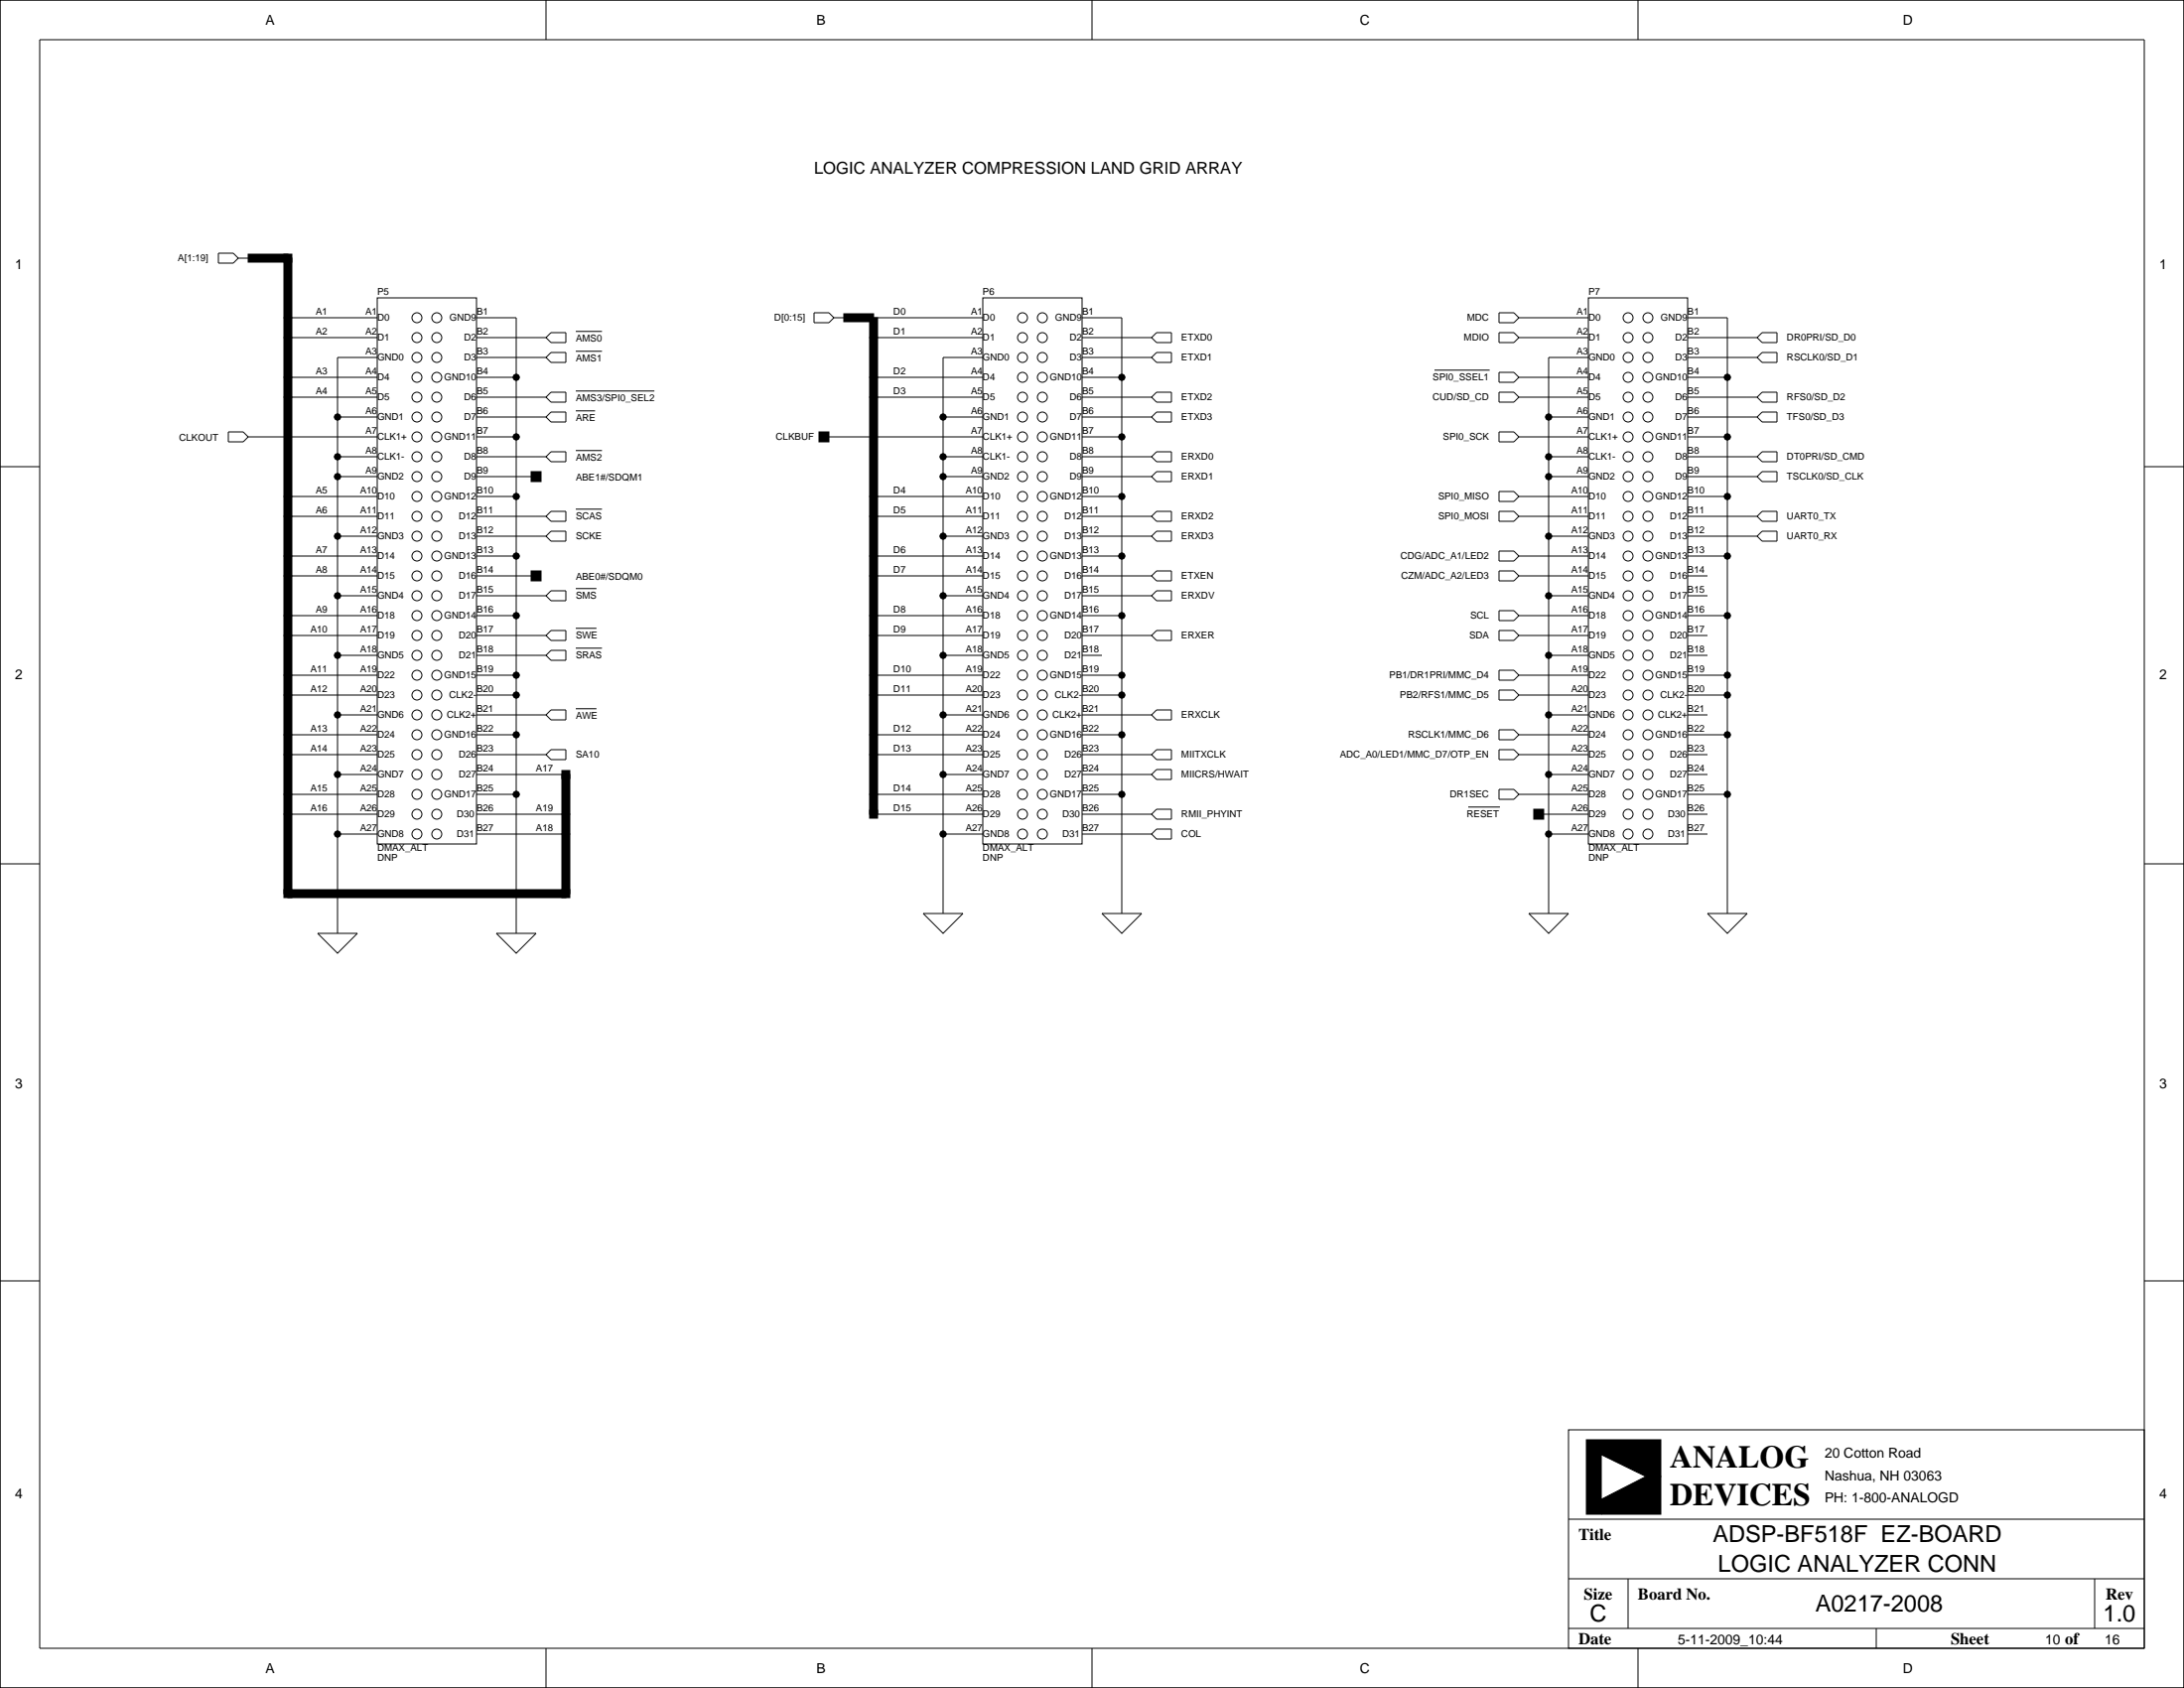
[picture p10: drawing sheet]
<svg xmlns="http://www.w3.org/2000/svg" width="559mm" height="432mm" viewBox="0 0 559 432" stroke-linecap="round" stroke-linejoin="round" font-family="sans-serif">
<g fill="none" stroke="#000" stroke-width=".25">
<path d="M0 0h558.8v431.8h-558.8zM10.2 10.2h538.4v411.4h-538.4zM139.7 0v10.2M279.4 0v10.2M419.1 0v10.2M55.9 64.8h3.8l1.3 1.2-1.3 1.3h-3.8zM61 66h2.5M96.5 76.2h25.4v139.7h-25.4zM251.5 76.2h25.4v139.7h-25.4zM406.4 76.2h25.4v139.7h-25.4zM73.7 86.4h22.8M73.7 96.5h22.8"/>
<path d="M73.7 81.3h22.8M96.5 91.4h-10.1v147.4M121.9 91.4h17.8M121.9 86.4h17.8M121.9 96.5h10.2M121.9 81.3h10.2v157.5M139.7 86.4l1.3-1.3h3.8v2.5h-3.8zM141 90.2h3.8v2.5h-3.8l-1.3-1.3zM147.3 84.8h6.7M147.3 89.9h6.7M208.3 80h3.8l1.3 1.3-1.3 1.3h-3.8zM213.4 81.3h2.5"/>
<path d="M223.5 86.4h28M223.5 96.5h28M223.5 81.3h28M251.5 91.4h-10.2v142.3M276.9 91.4h17.7M276.9 86.4h17.7M276.9 96.5h10.1M276.9 81.3h10.1v152.4M295.9 90.2h3.8v2.5h-3.8l-1.3-1.3zM295.9 85.1h3.8v2.5h-3.8l-1.3-1.2zM367 94.7h14.1M383.5 80h3.8l1.3 1.3-1.3 1.3h-3.8z"/>
<path d="M383.5 85.1h3.8l1.3 1.3-1.3 1.2h-3.8zM383.5 95.2h3.8l1.3 1.3-1.3 1.3h-3.8zM388.6 86.4h17.8M388.6 96.5h17.8M388.6 81.3h17.8M406.4 91.4h-10.2v142.3M431.8 91.4h17.8M431.8 86.4h17.8M431.8 96.5h10.2M431.8 81.3h10.2v152.4M449.6 86.4l1.2-1.3h3.9v2.5h-3.9zM450.8 90.2h3.9v2.5h-3.9l-1.2-1.3z"/>
<path d="M0 119.4h10.2M58.4 110.5h3.8l1.3 1.3-1.3 1.2h-3.8zM63.5 111.8h33M73.7 101.6h22.8M86.4 116.8h10.1M86.4 106.7h10.1M121.9 116.8h17.8M121.9 101.6h17.8M121.9 106.7h17.8M121.9 111.8h10.2M139.7 101.6l1.3-1.3h3.8v2.6h-3.8zM141 115.6h3.8v2.5h-3.8l-1.3-1.3z"/>
<path d="M141 105.4h3.8v2.5h-3.8l-1.3-1.2zM147.3 100h20.1M147.3 105.1h5M147.3 115.3h6.7M210.8 111.8h40.7M223.5 101.6h28M241.3 116.8h10.2M241.3 106.7h10.2M276.9 116.8h17.7M276.9 101.6h17.7M276.9 106.7h17.7M276.9 111.8h10.1"/>
<path d="M295.9 115.6h3.8v2.5h-3.8l-1.3-1.3zM295.9 100.3h3.8v2.6h-3.8l-1.3-1.3zM295.9 105.4h3.8v2.5h-3.8l-1.3-1.2zM383.5 100.3h3.8l1.3 1.3-1.3 1.3h-3.8zM383.5 110.5h3.8l1.3 1.3-1.3 1.2h-3.8zM388.6 101.6h17.8M388.6 111.8h17.8M396.2 116.8h10.2M396.2 106.7h10.2M431.8 116.8h17.8M431.8 101.6h17.8M431.8 106.7h17.8"/>
<path d="M431.8 111.8h10.2M449.6 101.6l1.2-1.3h3.9v2.6h-3.9zM450.8 105.4h3.9v2.5h-3.9l-1.2-1.2zM450.8 115.6h3.9v2.5h-3.9l-1.2-1.3zM548.6 119.4h10.2M73.7 132.1h22.8M73.7 127h22.8M86.4 137.2h10.1M86.4 121.9h10.1M121.9 132.1h17.8M121.9 137.2h17.8M121.9 121.9h15.3"/>
<path d="M121.9 127h10.2M139.7 137.2l1.3-1.3h3.8v2.5h-3.8zM141 130.8h3.8v2.5h-3.8l-1.3-1.2zM147.3 130.2h6.7M223.5 132.1h28M223.5 127h28M241.3 137.2h10.2M241.3 121.9h10.2M276.9 132.1h17.7M276.9 137.2h17.7M276.9 121.9h17.7M276.9 127h10.1"/>
<path d="M295.9 130.8h3.8v2.5h-3.8l-1.3-1.2zM295.9 135.9h3.8v2.5h-3.8l-1.3-1.2zM295.9 120.6h3.8v2.6h-3.8l-1.3-1.3zM383.5 130.8h3.8l1.3 1.3-1.3 1.2h-3.8zM383.5 125.7h3.8l1.3 1.3-1.3 1.3h-3.8zM388.6 132.1h17.8M388.6 127h17.8M396.2 137.2h10.2M396.2 121.9h10.2M431.8 132.1h17.8M431.8 137.2h17.8M431.8 121.9h17.8"/>
<path d="M431.8 127h10.2M449.6 121.9l1.2-1.3h3.9v2.6h-3.9zM449.6 137.2l1.2-1.3h3.9v2.5h-3.9zM450.8 130.8h3.9v2.5h-3.9l-1.2-1.2zM73.7 147.3h22.8M73.7 142.2h22.8M73.7 157.5h22.8M86.4 152.4h10.1M121.9 147.3h15.3M121.9 152.4h17.8M121.9 142.2h10.2M121.9 157.5h10.2"/>
<path d="M139.7 152.4l1.3-1.3h3.8v2.6h-3.8zM147.3 150.6h5.3M223.5 147.3h28M223.5 142.2h28M223.5 157.5h28M241.3 152.4h10.2M276.9 147.3h17.7M276.9 152.4h17.7M276.9 142.2h10.1M276.9 157.5h10.1M295.9 151.1h3.8v2.6h-3.8l-1.3-1.3zM295.9 146h3.8v2.6h-3.8l-1.3-1.3z"/>
<path d="M383.5 141h3.8l1.3 1.2-1.3 1.3h-3.8zM383.5 146h3.8l1.3 1.3-1.3 1.3h-3.8zM383.5 156.2h3.8l1.3 1.3-1.3 1.3h-3.8zM388.6 147.3h17.8M388.6 142.2h17.8M388.6 157.5h17.8M396.2 152.4h10.2M431.8 147.3h5.1M431.8 152.4h5.1M431.8 142.2h10.2M431.8 157.5h10.2M73.7 172.7h22.8"/>
<path d="M73.7 177.8h22.8M73.7 162.6h22.8M86.4 167.6h10.1M121.9 172.7h10.2M121.9 177.8h10.2M121.9 167.6h17.8M121.9 162.6h17.8M139.7 162.6l1.3-1.3h3.8v2.5h-3.8zM141 166.4h3.8v2.5h-3.8l-1.3-1.3zM147.3 160.7h5.3M147.3 165.8h6.7M223.5 172.7h28"/>
<path d="M223.5 177.8h28M223.5 162.6h28M241.3 167.6h10.2M276.9 172.7h10.1M276.9 177.8h10.1M276.9 167.6h5M276.9 162.6h17.7M295.9 161.3h3.8v2.5h-3.8l-1.3-1.2zM383.5 176.5h3.8l1.3 1.3-1.3 1.3h-3.8zM383.5 161.3h3.8l1.3 1.3-1.3 1.2h-3.8zM383.5 171.4h3.8l1.3 1.3-1.3 1.3h-3.8zM388.6 172.7h17.8"/>
<path d="M388.6 177.8h17.8M388.6 162.6h17.8M396.2 167.6h10.2M431.8 172.7h10.2M431.8 177.8h10.2M431.8 167.6h5.1M431.8 162.6h5.1M73.7 188h22.8M73.7 193h22.8M86.4 198.1h10.1M86.4 182.9h10.1M121.9 188h10.2"/>
<path d="M121.9 193h17.8M121.9 198.1h22.9M121.9 182.9h17.8M141 191.8h3.8v2.5h-3.8l-1.3-1.3zM141 181.6h3.8v2.5h-3.8l-1.3-1.2zM147.3 181.3h5.3M223.5 188h28M223.5 193h28M241.3 198.1h10.2M241.3 182.9h10.2M276.9 188h10.1M276.9 193h17.7"/>
<path d="M276.9 198.1h17.7M276.9 182.9h17.7M294.6 198.1l1.3-1.3h3.8v2.6h-3.8zM295.9 191.8h3.8v2.5h-3.8l-1.3-1.3zM295.9 181.6h3.8v2.5h-3.8l-1.3-1.2zM383.5 191.8h3.8l1.3 1.2-1.3 1.3h-3.8zM383.5 186.7h3.8l1.3 1.3-1.3 1.2h-3.8zM388.6 188h17.8M388.6 193h17.8M396.2 198.1h10.2M396.2 182.9h10.2M431.8 188h10.2"/>
<path d="M431.8 193h5.1M431.8 198.1h5.1M431.8 182.9h5.1M73.7 208.3h22.8M73.7 203.2h22.8M86.4 213.4h10.1M121.9 208.3h22.9M121.9 213.4h22.9M121.9 203.2h10.2M223.5 208.3h28M223.5 203.2h28M241.3 213.4h10.2"/>
<path d="M276.9 208.3h17.7M276.9 213.4h17.7M276.9 203.2h10.1M295.9 207h3.8v2.5h-3.8l-1.3-1.2zM295.9 212.1h3.8v2.5h-3.8l-1.3-1.2zM375.7 206.4h8.1M383.5 201.9h3.8l1.3 1.3-1.3 1.3h-3.8zM388.6 203.2h17.8M393.7 208.3h12.7M396.2 213.4h10.2M431.8 208.3h5.1M431.8 213.4h5.1"/>
<path d="M431.8 203.2h10.2M0 221h10.2M81.3 238.8h10.1l-5 5zM127 238.8h10.2l-5.1 5zM236.2 233.7h10.2l-5.1 5.1zM281.9 233.7h10.2l-5.1 5.1zM391.2 233.7h10.1l-5.1 5.1zM436.9 233.7h10.1l-5 5.1zM548.6 221h10.2M0 327.7h10.2M548.6 327.7h10.2M401.3 365.8h147.3v55.8h-147.3z"/>
<path d="M401.3 388.6h147.3M401.3 403.9h147.3M401.3 416.6h147.3M416.6 403.9v12.7M480.1 416.6v5M535.9 403.9v12.7M139.7 421.6v10.2M279.4 421.6v10.2M419.1 421.6v10.2"/>
<circle cx="106.7" cy="91.4" r="1.27"/>
<circle cx="106.7" cy="81.3" r="1.27"/>
<circle cx="106.7" cy="86.4" r="1.27"/>
<circle cx="106.7" cy="96.5" r="1.27"/>
<circle cx="111.8" cy="81.3" r="1.27"/>
<circle cx="111.8" cy="91.4" r="1.27"/>
<circle cx="111.8" cy="86.4" r="1.27"/>
<circle cx="111.8" cy="96.5" r="1.27"/>
<circle cx="132.1" cy="96.5" r=".76"/>
<circle cx="261.6" cy="91.4" r="1.27"/>
<circle cx="261.6" cy="81.3" r="1.27"/>
<circle cx="261.6" cy="96.5" r="1.27"/>
<circle cx="261.6" cy="86.4" r="1.27"/>
<circle cx="266.7" cy="91.4" r="1.27"/>
<circle cx="266.7" cy="81.3" r="1.27"/>
<circle cx="266.7" cy="86.4" r="1.27"/>
<circle cx="266.7" cy="96.5" r="1.27"/>
<circle cx="287" cy="96.5" r=".76"/>
<circle cx="416.6" cy="81.3" r="1.27"/>
<circle cx="416.6" cy="91.4" r="1.27"/>
<circle cx="416.6" cy="96.5" r="1.27"/>
<circle cx="416.6" cy="86.4" r="1.27"/>
<circle cx="421.6" cy="81.3" r="1.27"/>
<circle cx="421.6" cy="91.4" r="1.27"/>
<circle cx="421.6" cy="86.4" r="1.27"/>
<circle cx="421.6" cy="96.5" r="1.27"/>
<circle cx="442" cy="96.5" r=".76"/>
<circle cx="86.4" cy="116.8" r=".76"/>
<circle cx="86.4" cy="106.7" r=".76"/>
<circle cx="106.7" cy="106.7" r="1.27"/>
<circle cx="106.7" cy="116.8" r="1.27"/>
<circle cx="106.7" cy="111.8" r="1.27"/>
<circle cx="106.7" cy="101.6" r="1.27"/>
<circle cx="111.8" cy="116.8" r="1.27"/>
<circle cx="111.8" cy="106.7" r="1.27"/>
<circle cx="111.8" cy="111.8" r="1.27"/>
<circle cx="111.8" cy="101.6" r="1.27"/>
<circle cx="132.1" cy="111.8" r=".76"/>
<circle cx="241.3" cy="116.8" r=".76"/>
<circle cx="241.3" cy="106.7" r=".76"/>
<circle cx="261.6" cy="116.8" r="1.27"/>
<circle cx="261.6" cy="106.7" r="1.27"/>
<circle cx="261.6" cy="111.8" r="1.27"/>
<circle cx="261.6" cy="101.6" r="1.27"/>
<circle cx="266.7" cy="116.8" r="1.27"/>
<circle cx="266.7" cy="106.7" r="1.27"/>
<circle cx="266.7" cy="111.8" r="1.27"/>
<circle cx="266.7" cy="101.6" r="1.27"/>
<circle cx="287" cy="111.8" r=".76"/>
<circle cx="396.2" cy="116.8" r=".76"/>
<circle cx="396.2" cy="106.7" r=".76"/>
<circle cx="416.6" cy="106.7" r="1.27"/>
<circle cx="416.6" cy="116.8" r="1.27"/>
<circle cx="416.6" cy="111.8" r="1.27"/>
<circle cx="416.6" cy="101.6" r="1.27"/>
<circle cx="421.6" cy="106.7" r="1.27"/>
<circle cx="421.6" cy="116.8" r="1.27"/>
<circle cx="421.6" cy="111.8" r="1.27"/>
<circle cx="421.6" cy="101.6" r="1.27"/>
<circle cx="442" cy="111.8" r=".76"/>
<circle cx="86.4" cy="137.2" r=".76"/>
<circle cx="86.4" cy="121.9" r=".76"/>
<circle cx="106.7" cy="132.1" r="1.27"/>
<circle cx="106.7" cy="137.2" r="1.27"/>
<circle cx="106.7" cy="121.9" r="1.27"/>
<circle cx="106.7" cy="127" r="1.27"/>
<circle cx="111.8" cy="132.1" r="1.27"/>
<circle cx="111.8" cy="121.9" r="1.27"/>
<circle cx="111.8" cy="137.2" r="1.27"/>
<circle cx="111.8" cy="127" r="1.27"/>
<circle cx="132.1" cy="127" r=".76"/>
<circle cx="241.3" cy="137.2" r=".76"/>
<circle cx="241.3" cy="121.9" r=".76"/>
<circle cx="261.6" cy="132.1" r="1.27"/>
<circle cx="261.6" cy="137.2" r="1.27"/>
<circle cx="261.6" cy="121.9" r="1.27"/>
<circle cx="261.6" cy="127" r="1.27"/>
<circle cx="266.7" cy="132.1" r="1.27"/>
<circle cx="266.7" cy="137.2" r="1.27"/>
<circle cx="266.7" cy="121.9" r="1.27"/>
<circle cx="266.7" cy="127" r="1.27"/>
<circle cx="287" cy="127" r=".76"/>
<circle cx="396.2" cy="137.2" r=".76"/>
<circle cx="396.2" cy="121.9" r=".76"/>
<circle cx="416.6" cy="132.1" r="1.27"/>
<circle cx="416.6" cy="137.2" r="1.27"/>
<circle cx="416.6" cy="121.9" r="1.27"/>
<circle cx="416.6" cy="127" r="1.27"/>
<circle cx="421.6" cy="132.1" r="1.27"/>
<circle cx="421.6" cy="137.2" r="1.27"/>
<circle cx="421.6" cy="121.9" r="1.27"/>
<circle cx="421.6" cy="127" r="1.27"/>
<circle cx="442" cy="127" r=".76"/>
<circle cx="86.4" cy="152.4" r=".76"/>
<circle cx="106.7" cy="142.2" r="1.27"/>
<circle cx="106.7" cy="157.5" r="1.27"/>
<circle cx="106.7" cy="147.3" r="1.27"/>
<circle cx="106.7" cy="152.4" r="1.27"/>
<circle cx="111.8" cy="157.5" r="1.27"/>
<circle cx="111.8" cy="142.2" r="1.27"/>
<circle cx="111.8" cy="147.3" r="1.27"/>
<circle cx="111.8" cy="152.4" r="1.27"/>
<circle cx="132.1" cy="142.2" r=".76"/>
<circle cx="132.1" cy="157.5" r=".76"/>
<circle cx="241.3" cy="152.4" r=".76"/>
<circle cx="261.6" cy="157.5" r="1.27"/>
<circle cx="261.6" cy="142.2" r="1.27"/>
<circle cx="261.6" cy="147.3" r="1.27"/>
<circle cx="261.6" cy="152.4" r="1.27"/>
<circle cx="266.7" cy="157.5" r="1.27"/>
<circle cx="266.7" cy="142.2" r="1.27"/>
<circle cx="266.7" cy="147.3" r="1.27"/>
<circle cx="266.7" cy="152.4" r="1.27"/>
<circle cx="287" cy="142.2" r=".76"/>
<circle cx="287" cy="157.5" r=".76"/>
<circle cx="396.2" cy="152.4" r=".76"/>
<circle cx="416.6" cy="142.2" r="1.27"/>
<circle cx="416.6" cy="157.5" r="1.27"/>
<circle cx="416.6" cy="147.3" r="1.27"/>
<circle cx="416.6" cy="152.4" r="1.27"/>
<circle cx="421.6" cy="157.5" r="1.27"/>
<circle cx="421.6" cy="142.2" r="1.27"/>
<circle cx="421.6" cy="147.3" r="1.27"/>
<circle cx="421.6" cy="152.4" r="1.27"/>
<circle cx="442" cy="142.2" r=".76"/>
<circle cx="442" cy="157.5" r=".76"/>
<circle cx="86.4" cy="167.6" r=".76"/>
<circle cx="106.7" cy="167.6" r="1.27"/>
<circle cx="106.7" cy="172.7" r="1.27"/>
<circle cx="106.7" cy="162.6" r="1.27"/>
<circle cx="106.7" cy="177.8" r="1.27"/>
<circle cx="111.8" cy="167.6" r="1.27"/>
<circle cx="111.8" cy="162.6" r="1.27"/>
<circle cx="111.8" cy="172.7" r="1.27"/>
<circle cx="111.8" cy="177.8" r="1.27"/>
<circle cx="132.1" cy="172.7" r=".76"/>
<circle cx="132.1" cy="177.8" r=".76"/>
<circle cx="241.3" cy="167.6" r=".76"/>
<circle cx="261.6" cy="167.6" r="1.27"/>
<circle cx="261.6" cy="172.7" r="1.27"/>
<circle cx="261.6" cy="162.6" r="1.27"/>
<circle cx="261.6" cy="177.8" r="1.27"/>
<circle cx="266.7" cy="167.6" r="1.27"/>
<circle cx="266.7" cy="172.7" r="1.27"/>
<circle cx="266.7" cy="162.6" r="1.27"/>
<circle cx="266.7" cy="177.8" r="1.27"/>
<circle cx="287" cy="172.7" r=".76"/>
<circle cx="287" cy="177.8" r=".76"/>
<circle cx="396.2" cy="167.6" r=".76"/>
<circle cx="416.6" cy="167.6" r="1.27"/>
<circle cx="416.6" cy="172.7" r="1.27"/>
<circle cx="416.6" cy="162.6" r="1.27"/>
<circle cx="416.6" cy="177.8" r="1.27"/>
<circle cx="421.6" cy="167.6" r="1.27"/>
<circle cx="421.6" cy="162.6" r="1.27"/>
<circle cx="421.6" cy="172.7" r="1.27"/>
<circle cx="421.6" cy="177.8" r="1.27"/>
<circle cx="442" cy="172.7" r=".76"/>
<circle cx="442" cy="177.8" r=".76"/>
<circle cx="86.4" cy="182.9" r=".76"/>
<circle cx="86.4" cy="198.1" r=".76"/>
<circle cx="106.7" cy="182.9" r="1.27"/>
<circle cx="106.7" cy="193" r="1.27"/>
<circle cx="106.7" cy="198.1" r="1.27"/>
<circle cx="106.7" cy="188" r="1.27"/>
<circle cx="111.8" cy="193" r="1.27"/>
<circle cx="111.8" cy="182.9" r="1.27"/>
<circle cx="111.8" cy="198.1" r="1.27"/>
<circle cx="111.8" cy="188" r="1.27"/>
<circle cx="132.1" cy="188" r=".76"/>
<circle cx="241.3" cy="182.9" r=".76"/>
<circle cx="241.3" cy="198.1" r=".76"/>
<circle cx="261.6" cy="193" r="1.27"/>
<circle cx="261.6" cy="182.9" r="1.27"/>
<circle cx="261.6" cy="188" r="1.27"/>
<circle cx="261.6" cy="198.1" r="1.27"/>
<circle cx="266.7" cy="182.9" r="1.27"/>
<circle cx="266.7" cy="193" r="1.27"/>
<circle cx="266.7" cy="188" r="1.27"/>
<circle cx="266.7" cy="198.1" r="1.27"/>
<circle cx="287" cy="188" r=".76"/>
<circle cx="396.2" cy="182.9" r=".76"/>
<circle cx="396.2" cy="198.1" r=".76"/>
<circle cx="416.6" cy="193" r="1.27"/>
<circle cx="416.6" cy="182.9" r="1.27"/>
<circle cx="416.6" cy="188" r="1.27"/>
<circle cx="416.6" cy="198.1" r="1.27"/>
<circle cx="421.6" cy="182.9" r="1.27"/>
<circle cx="421.6" cy="193" r="1.27"/>
<circle cx="421.6" cy="198.1" r="1.27"/>
<circle cx="421.6" cy="188" r="1.27"/>
<circle cx="442" cy="188" r=".76"/>
<circle cx="86.4" cy="213.4" r=".76"/>
<circle cx="106.7" cy="208.3" r="1.27"/>
<circle cx="106.7" cy="213.4" r="1.27"/>
<circle cx="106.7" cy="203.2" r="1.27"/>
<circle cx="111.8" cy="208.3" r="1.27"/>
<circle cx="111.8" cy="213.4" r="1.27"/>
<circle cx="111.8" cy="203.2" r="1.27"/>
<circle cx="132.1" cy="203.2" r=".76"/>
<circle cx="241.3" cy="213.4" r=".76"/>
<circle cx="261.6" cy="208.3" r="1.27"/>
<circle cx="261.6" cy="213.4" r="1.27"/>
<circle cx="261.6" cy="203.2" r="1.27"/>
<circle cx="266.7" cy="208.3" r="1.27"/>
<circle cx="266.7" cy="213.4" r="1.27"/>
<circle cx="266.7" cy="203.2" r="1.27"/>
<circle cx="287" cy="203.2" r=".76"/>
<circle cx="396.2" cy="213.4" r=".76"/>
<circle cx="416.6" cy="208.3" r="1.27"/>
<circle cx="416.6" cy="213.4" r="1.27"/>
<circle cx="416.6" cy="203.2" r="1.27"/>
<circle cx="421.6" cy="208.3" r="1.27"/>
<circle cx="421.6" cy="213.4" r="1.27"/>
<circle cx="421.6" cy="203.2" r="1.27"/>
<circle cx="442" cy="203.2" r=".76"/>
</g>
<g fill="#000" stroke="#000" stroke-width=".25">
<path d="M63.5 65h10.2v2.1h-10.2z" fill-rule="evenodd"/>
<path d="M72.6 65h2.1v2.1h-2.1z" fill-rule="evenodd"/>
<path d="M72.6 66h2.1v15.3h-2.1z" fill-rule="evenodd"/>
<path d="M72.6 81.3h2.1v5.1h-2.1z" fill-rule="evenodd"/>
<path d="M72.6 86.4h2.1v10.1h-2.1z" fill-rule="evenodd"/>
<path d="M215.9 80.3h7.6v2h-7.6z" fill-rule="evenodd"/>
<path d="M222.5 81.3h2v5.1h-2z" fill-rule="evenodd"/>
<path d="M222.5 86.4h2v10.1h-2z" fill-rule="evenodd"/>
<path d="M72.6 96.5h2.1v5.1h-2.1z" fill-rule="evenodd"/>
<path d="M209.5 110.5h2.6v2.5h-2.6z" fill-rule="evenodd"/>
<path d="M222.5 96.5h2v5.1h-2z" fill-rule="evenodd"/>
<path d="M72.6 101.6h2.1v25.4h-2.1z" fill-rule="evenodd"/>
<path d="M72.6 127h2.1v5.1h-2.1z" fill-rule="evenodd"/>
<path d="M135.9 120.6h2.5v2.6h-2.5z" fill-rule="evenodd"/>
<path d="M222.5 127h2v5.1h-2z" fill-rule="evenodd"/>
<path d="M222.5 101.6h2v25.4h-2z" fill-rule="evenodd"/>
<path d="M72.6 132.1h2.1v10.1h-2.1z" fill-rule="evenodd"/>
<path d="M72.6 142.2h2.1v5.1h-2.1z" fill-rule="evenodd"/>
<path d="M72.6 147.3h2.1v10.2h-2.1z" fill-rule="evenodd"/>
<path d="M135.9 146h2.5v2.6h-2.5z" fill-rule="evenodd"/>
<path d="M222.5 147.3h2v10.2h-2z" fill-rule="evenodd"/>
<path d="M222.5 142.2h2v5.1h-2z" fill-rule="evenodd"/>
<path d="M222.5 132.1h2v10.1h-2z" fill-rule="evenodd"/>
<path d="M72.6 172.7h2.1v5.1h-2.1z" fill-rule="evenodd"/>
<path d="M72.6 162.6h2.1v10.1h-2.1z" fill-rule="evenodd"/>
<path d="M72.6 157.5h2.1v5.1h-2.1z" fill-rule="evenodd"/>
<path d="M222.5 172.7h2v5.1h-2z" fill-rule="evenodd"/>
<path d="M222.5 162.6h2v10.1h-2z" fill-rule="evenodd"/>
<path d="M222.5 157.5h2v5.1h-2z" fill-rule="evenodd"/>
<path d="M72.6 188h2.1v5h-2.1z" fill-rule="evenodd"/>
<path d="M72.6 177.8h2.1v10.2h-2.1z" fill-rule="evenodd"/>
<path d="M143.8 197.1h2v2h-2z" fill-rule="evenodd"/>
<path d="M222.5 188h2v5h-2z" fill-rule="evenodd"/>
<path d="M222.5 177.8h2v10.2h-2z" fill-rule="evenodd"/>
<path d="M72.6 203.2h2.1v5.1h-2.1z" fill-rule="evenodd"/>
<path d="M72.6 193h2.1v10.2h-2.1z" fill-rule="evenodd"/>
<path d="M143.8 208.3h2v5.1h-2z" fill-rule="evenodd"/>
<path d="M143.8 198.1h2v10.2h-2z" fill-rule="evenodd"/>
<path d="M222.5 203.2h2v5.1h-2z" fill-rule="evenodd"/>
<path d="M222.5 193h2v10.2h-2z" fill-rule="evenodd"/>
<path d="M222.5 207.3h2v2h-2z" fill-rule="evenodd"/>
<path d="M392.4 207h2.6v2.5h-2.6z" fill-rule="evenodd"/>
<path d="M72.6 208.3h2.1v20.3h-2.1z" fill-rule="evenodd"/>
<path d="M72.6 227.6h2.1v2h-2.1z" fill-rule="evenodd"/>
<path d="M73.7 227.6h71.1v2h-71.1z" fill-rule="evenodd"/>
<path d="M143.8 213.4h2v15.2h-2z" fill-rule="evenodd"/>
<path d="M143.8 227.6h2v2h-2z" fill-rule="evenodd"/>
<path d="M409.7 368.3h15.2v9.4h-3.8l-11.4-5.6z" fill-rule="evenodd"/>
<path d="M405.9 368.3h3.8v19h-3.8z" fill-rule="evenodd"/>
<path d="M409.7 383.5l11.4-5.8h3.8v9.6h-15.2z" fill-rule="evenodd"/>
<circle cx="132.1" cy="96.5" r=".76"/>
<circle cx="287" cy="96.5" r=".76"/>
<circle cx="442" cy="96.5" r=".76"/>
<circle cx="86.4" cy="116.8" r=".76"/>
<circle cx="86.4" cy="106.7" r=".76"/>
<circle cx="132.1" cy="111.8" r=".76"/>
<circle cx="241.3" cy="116.8" r=".76"/>
<circle cx="241.3" cy="106.7" r=".76"/>
<circle cx="287" cy="111.8" r=".76"/>
<circle cx="396.2" cy="116.8" r=".76"/>
<circle cx="396.2" cy="106.7" r=".76"/>
<circle cx="442" cy="111.8" r=".76"/>
<circle cx="86.4" cy="137.2" r=".76"/>
<circle cx="86.4" cy="121.9" r=".76"/>
<circle cx="132.1" cy="127" r=".76"/>
<circle cx="241.3" cy="137.2" r=".76"/>
<circle cx="241.3" cy="121.9" r=".76"/>
<circle cx="287" cy="127" r=".76"/>
<circle cx="396.2" cy="137.2" r=".76"/>
<circle cx="396.2" cy="121.9" r=".76"/>
<circle cx="442" cy="127" r=".76"/>
<circle cx="86.4" cy="152.4" r=".76"/>
<circle cx="132.1" cy="142.2" r=".76"/>
<circle cx="132.1" cy="157.5" r=".76"/>
<circle cx="241.3" cy="152.4" r=".76"/>
<circle cx="287" cy="142.2" r=".76"/>
<circle cx="287" cy="157.5" r=".76"/>
<circle cx="396.2" cy="152.4" r=".76"/>
<circle cx="442" cy="142.2" r=".76"/>
<circle cx="442" cy="157.5" r=".76"/>
<circle cx="86.4" cy="167.6" r=".76"/>
<circle cx="132.1" cy="172.7" r=".76"/>
<circle cx="132.1" cy="177.8" r=".76"/>
<circle cx="241.3" cy="167.6" r=".76"/>
<circle cx="287" cy="172.7" r=".76"/>
<circle cx="287" cy="177.8" r=".76"/>
<circle cx="396.2" cy="167.6" r=".76"/>
<circle cx="442" cy="172.7" r=".76"/>
<circle cx="442" cy="177.8" r=".76"/>
<circle cx="86.4" cy="182.9" r=".76"/>
<circle cx="86.4" cy="198.1" r=".76"/>
<circle cx="132.1" cy="188" r=".76"/>
<circle cx="241.3" cy="182.9" r=".76"/>
<circle cx="241.3" cy="198.1" r=".76"/>
<circle cx="287" cy="188" r=".76"/>
<circle cx="396.2" cy="182.9" r=".76"/>
<circle cx="396.2" cy="198.1" r=".76"/>
<circle cx="442" cy="188" r=".76"/>
<circle cx="86.4" cy="213.4" r=".76"/>
<circle cx="132.1" cy="203.2" r=".76"/>
<circle cx="241.3" cy="213.4" r=".76"/>
<circle cx="287" cy="203.2" r=".76"/>
<circle cx="396.2" cy="213.4" r=".76"/>
<circle cx="442" cy="203.2" r=".76"/>
</g>
<g font-size="8.1">
<text x="427.2" y="375.3">ANALOG</text>
<text x="427.2" y="385">DEVICES</text>
</g>
<g font-size="6">
<text x="438.2" y="394.6">ADSP-BF518F EZ-BOARD</text>
<text x="439.6" y="402.2">LOGIC ANALYZER CONN</text>
<text x="464.5" y="412.4">A0217-2008</text>
<text x="406.8" y="414.9">C</text>
<text x="538.1" y="414.9">1.0</text>
</g>
<g font-size="4.2">
<text x="208.3" y="44.5">LOGIC ANALYZER COMPRESSION LAND GRID ARRAY</text>
<text x="403.9" y="393.9">Title</text>
<text x="405.3" y="409.1">Size</text>
<text x="419.1" y="409.1">Board No.</text>
<text x="538.8" y="409.1">Rev</text>
<text x="403.9" y="420.5">Date</text>
<text x="499.1" y="420.5">Sheet</text>
<text x="528.3" y="420.5">of</text>
</g>
<g font-size="3.5">
<text x="67.9" y="6.3">A</text>
<text x="208.9" y="6.3">B</text>
<text x="348" y="6.3">C</text>
<text x="486.9" y="6.3">D</text>
<text x="3.8" y="68.8">1</text>
<text x="552.5" y="68.8">1</text>
<text x="3.8" y="173.7">2</text>
<text x="552.5" y="173.7">2</text>
<text x="3.8" y="278.3">3</text>
<text x="552.5" y="278.3">3</text>
<text x="466.9" y="372.8">20 Cotton Road</text>
<text x="3.8" y="383.3">4</text>
<text x="466.9" y="378.7">Nashua, NH 03063</text>
<text x="552.5" y="383.3">4</text>
<text x="466.9" y="384.3">PH: 1-800-ANALOGD</text>
<text x="429.3" y="420.6">5-11-2009_10:44</text>
<text x="523.2" y="420.6">10</text>
<text x="538.5" y="420.6">16</text>
<text x="67.9" y="428">A</text>
<text x="208.9" y="428">B</text>
<text x="348" y="428">C</text>
<text x="486.9" y="428">D</text>
</g>
<g font-size="2.5">
<text x="45.5" y="66.9">A[1:19]</text>
<text x="96.5" y="75.5">P5</text>
<text x="251.5" y="75.5">P6</text>
<text x="406.4" y="75.5">P7</text>
<text x="80.8" y="80.5">A1</text>
<text x="93.5" y="80.5">A1</text>
<text x="96.5" y="82.2">D0</text>
<text x="115.1" y="82.2">GND9</text>
<text x="121.9" y="80.5">B1</text>
<text x="198.1" y="82.2">D[0:15]</text>
<text x="228.6" y="80.5">D0</text>
<text x="248.4" y="80.5">A1</text>
<text x="251.5" y="82.2">D0</text>
<text x="270" y="82.2">GND9</text>
<text x="276.9" y="80.5">B1</text>
<text x="375.4" y="82.2">MDC</text>
<text x="403.4" y="80.5">A1</text>
<text x="406.4" y="82.2">D0</text>
<text x="424.9" y="82.2">GND9</text>
<text x="431.8" y="80.5">B1</text>
<text x="80.8" y="85.6">A2</text>
<text x="93.5" y="85.6">A2</text>
<text x="96.5" y="87.2">D1</text>
<text x="118.8" y="87.2">D2</text>
<text x="121.9" y="85.6">B2</text>
<text x="147.3" y="87.5">AMS0</text>
<text x="228.6" y="85.6">D1</text>
<text x="248.4" y="85.6">A2</text>
<text x="251.5" y="87.2">D1</text>
<text x="273.7" y="87.2">D2</text>
<text x="276.9" y="85.6">B2</text>
<text x="302.3" y="87.2">ETXD0</text>
<text x="374.6" y="87.2">MDIO</text>
<text x="403.4" y="85.6">A2</text>
<text x="406.4" y="87.2">D1</text>
<text x="428.6" y="87.2">D2</text>
<text x="431.8" y="85.6">B2</text>
<text x="457.2" y="87.2">DR0PRI/SD_D0</text>
<text x="80.8" y="95.8">A3</text>
<text x="93.5" y="90.7">A3</text>
<text x="93.5" y="95.8">A4</text>
<text x="96.5" y="92.3">GND0</text>
<text x="118.8" y="92.3">D3</text>
<text x="121.9" y="90.7">B3</text>
<text x="121.9" y="95.8">B4</text>
<text x="147.3" y="92.6">AMS1</text>
<text x="228.6" y="95.8">D2</text>
<text x="248.4" y="90.7">A3</text>
<text x="248.4" y="95.8">A4</text>
<text x="251.5" y="92.3">GND0</text>
<text x="273.7" y="92.3">D3</text>
<text x="276.9" y="90.7">B3</text>
<text x="276.9" y="95.8">B4</text>
<text x="302.3" y="92.3">ETXD1</text>
<text x="403.4" y="90.7">A3</text>
<text x="403.4" y="95.8">A4</text>
<text x="406.4" y="92.3">GND0</text>
<text x="428.6" y="92.3">D3</text>
<text x="431.8" y="90.7">B3</text>
<text x="431.8" y="95.8">B4</text>
<text x="457.2" y="92.3">RSCLK0/SD_D1</text>
<text x="80.8" y="100.9">A4</text>
<text x="93.5" y="100.9">A5</text>
<text x="96.5" y="97.4">D4</text>
<text x="113.7" y="97.4">GND10</text>
<text x="121.9" y="100.9">B5</text>
<text x="228.6" y="100.9">D3</text>
<text x="248.4" y="100.9">A5</text>
<text x="251.5" y="97.4">D4</text>
<text x="268.6" y="97.4">GND10</text>
<text x="276.9" y="100.9">B5</text>
<text x="366.6" y="97.4">SPI0_SSEL1</text>
<text x="403.4" y="100.9">A5</text>
<text x="406.4" y="97.4">D4</text>
<text x="423.6" y="97.4">GND10</text>
<text x="431.8" y="100.9">B5</text>
<text x="93.5" y="105.9">A6</text>
<text x="96.5" y="102.5">D5</text>
<text x="96.5" y="107.6">GND1</text>
<text x="118.8" y="102.5">D6</text>
<text x="118.8" y="107.6">D7</text>
<text x="121.9" y="105.9">B6</text>
<text x="147.3" y="102.7">AMS3/SPI0_SEL2</text>
<text x="147.3" y="107.8">ARE</text>
<text x="248.4" y="105.9">A6</text>
<text x="251.5" y="102.5">D5</text>
<text x="251.5" y="107.6">GND1</text>
<text x="273.7" y="102.5">D6</text>
<text x="273.7" y="107.6">D7</text>
<text x="276.9" y="105.9">B6</text>
<text x="302.3" y="102.5">ETXD2</text>
<text x="302.3" y="107.6">ETXD3</text>
<text x="366.6" y="102.5">CUD/SD_CD</text>
<text x="403.4" y="105.9">A6</text>
<text x="406.4" y="102.5">D5</text>
<text x="406.4" y="107.6">GND1</text>
<text x="428.6" y="102.5">D6</text>
<text x="428.6" y="107.6">D7</text>
<text x="431.8" y="105.9">B6</text>
<text x="457.2" y="107.6">TFS0/SD_D3</text>
<text x="457.2" y="102.5">RFS0/SD_D2</text>
<text x="45.9" y="112.9">CLKOUT</text>
<text x="93.5" y="111">A7</text>
<text x="96.5" y="112.6">CLK1+</text>
<text x="113.7" y="112.6">GND11</text>
<text x="121.9" y="111">B7</text>
<text x="198.5" y="112.6">CLKBUF</text>
<text x="248.4" y="111">A7</text>
<text x="251.5" y="112.6">CLK1+</text>
<text x="268.6" y="112.6">GND11</text>
<text x="276.9" y="111">B7</text>
<text x="369.2" y="112.6">SPI0_SCK</text>
<text x="403.4" y="111">A7</text>
<text x="406.4" y="112.6">CLK1+</text>
<text x="423.6" y="112.6">GND11</text>
<text x="431.8" y="111">B7</text>
<text x="93.5" y="116.1">A8</text>
<text x="96.5" y="117.7">CLK1-</text>
<text x="118.8" y="117.7">D8</text>
<text x="121.9" y="116.1">B8</text>
<text x="147.3" y="118">AMS2</text>
<text x="248.4" y="116.1">A8</text>
<text x="251.5" y="117.7">CLK1-</text>
<text x="273.7" y="117.7">D8</text>
<text x="276.9" y="116.1">B8</text>
<text x="302.3" y="117.7">ERXD0</text>
<text x="403.4" y="116.1">A8</text>
<text x="406.4" y="117.7">CLK1-</text>
<text x="428.6" y="117.7">D8</text>
<text x="431.8" y="116.1">B8</text>
<text x="457.2" y="117.7">DT0PRI/SD_CMD</text>
<text x="93.5" y="121.2">A9</text>
<text x="96.5" y="122.8">GND2</text>
<text x="118.8" y="122.8">D9</text>
<text x="121.9" y="121.2">B9</text>
<text x="147.3" y="123.1">ABE1#/SDQM1</text>
<text x="248.4" y="121.2">A9</text>
<text x="251.5" y="122.8">GND2</text>
<text x="273.7" y="122.8">D9</text>
<text x="276.9" y="121.2">B9</text>
<text x="302.3" y="122.8">ERXD1</text>
<text x="403.4" y="121.2">A9</text>
<text x="406.4" y="122.8">GND2</text>
<text x="428.6" y="122.8">D9</text>
<text x="431.8" y="121.2">B9</text>
<text x="457.2" y="122.8">TSCLK0/SD_CLK</text>
<text x="80.8" y="131.3">A6</text>
<text x="80.8" y="126.3">A5</text>
<text x="92.1" y="126.3">A10</text>
<text x="92.1" y="131.3">A11</text>
<text x="96.5" y="127.9">D10</text>
<text x="113.7" y="127.9">GND12</text>
<text x="121.9" y="126.3">B10</text>
<text x="121.9" y="131.3">B11</text>
<text x="228.6" y="126.3">D4</text>
<text x="228.6" y="131.3">D5</text>
<text x="247.1" y="126.3">A10</text>
<text x="247.1" y="131.3">A11</text>
<text x="251.5" y="127.9">D10</text>
<text x="268.6" y="127.9">GND12</text>
<text x="276.9" y="126.3">B10</text>
<text x="276.9" y="131.3">B11</text>
<text x="368" y="127.9">SPI0_MISO</text>
<text x="402" y="126.3">A10</text>
<text x="402" y="131.3">A11</text>
<text x="406.4" y="127.9">D10</text>
<text x="423.6" y="127.9">GND12</text>
<text x="431.8" y="126.3">B10</text>
<text x="431.8" y="131.3">B11</text>
<text x="92.1" y="136.4">A12</text>
<text x="96.5" y="133">D11</text>
<text x="117.4" y="133">D12</text>
<text x="121.9" y="136.4">B12</text>
<text x="147.3" y="133">SCAS</text>
<text x="247.1" y="136.4">A12</text>
<text x="251.5" y="133">D11</text>
<text x="272.3" y="133">D12</text>
<text x="276.9" y="136.4">B12</text>
<text x="302.3" y="133">ERXD2</text>
<text x="368" y="133">SPI0_MOSI</text>
<text x="402" y="136.4">A12</text>
<text x="406.4" y="133">D11</text>
<text x="427.3" y="133">D12</text>
<text x="431.8" y="136.4">B12</text>
<text x="457.2" y="133">UART0_TX</text>
<text x="80.8" y="141.5">A7</text>
<text x="92.1" y="141.5">A13</text>
<text x="96.5" y="143.1">D14</text>
<text x="96.5" y="138">GND3</text>
<text x="113.7" y="143.1">GND13</text>
<text x="117.4" y="138">D13</text>
<text x="121.9" y="141.5">B13</text>
<text x="147.3" y="138">SCKE</text>
<text x="228.6" y="141.5">D6</text>
<text x="247.1" y="141.5">A13</text>
<text x="251.5" y="143.1">D14</text>
<text x="251.5" y="138">GND3</text>
<text x="268.6" y="143.1">GND13</text>
<text x="272.3" y="138">D13</text>
<text x="276.9" y="141.5">B13</text>
<text x="302.3" y="138">ERXD3</text>
<text x="358.4" y="143.1">CDG/ADC_A1/LED2</text>
<text x="402" y="141.5">A13</text>
<text x="406.4" y="143.1">D14</text>
<text x="406.4" y="138">GND3</text>
<text x="423.6" y="143.1">GND13</text>
<text x="427.3" y="138">D13</text>
<text x="431.8" y="141.5">B13</text>
<text x="457.2" y="138">UART0_RX</text>
<text x="80.8" y="146.6">A8</text>
<text x="92.1" y="146.6">A14</text>
<text x="96.5" y="148.2">D15</text>
<text x="117.4" y="148.2">D16</text>
<text x="121.9" y="146.6">B14</text>
<text x="147.3" y="148.5">ABE0#/SDQM0</text>
<text x="228.6" y="146.6">D7</text>
<text x="247.1" y="146.6">A14</text>
<text x="251.5" y="148.2">D15</text>
<text x="272.3" y="148.2">D16</text>
<text x="276.9" y="146.6">B14</text>
<text x="302.3" y="148.2">ETXEN</text>
<text x="358.5" y="148.2">CZM/ADC_A2/LED3</text>
<text x="402" y="146.6">A14</text>
<text x="406.4" y="148.2">D15</text>
<text x="427.3" y="148.2">D16</text>
<text x="431.8" y="146.6">B14</text>
<text x="92.1" y="151.7">A15</text>
<text x="96.5" y="153.3">GND4</text>
<text x="117.4" y="153.3">D17</text>
<text x="121.9" y="151.7">B15</text>
<text x="147.3" y="153.3">SMS</text>
<text x="247.1" y="151.7">A15</text>
<text x="251.5" y="153.3">GND4</text>
<text x="272.3" y="153.3">D17</text>
<text x="276.9" y="151.7">B15</text>
<text x="302.3" y="153.3">ERXDV</text>
<text x="402" y="151.7">A15</text>
<text x="406.4" y="153.3">GND4</text>
<text x="427.3" y="153.3">D17</text>
<text x="431.8" y="151.7">B15</text>
<text x="79.4" y="161.8">A10</text>
<text x="80.8" y="156.7">A9</text>
<text x="92.1" y="156.7">A16</text>
<text x="92.1" y="161.8">A17</text>
<text x="96.5" y="158.4">D18</text>
<text x="113.7" y="158.4">GND14</text>
<text x="121.9" y="156.7">B16</text>
<text x="121.9" y="161.8">B17</text>
<text x="228.6" y="156.7">D8</text>
<text x="228.6" y="161.8">D9</text>
<text x="247.1" y="156.7">A16</text>
<text x="247.1" y="161.8">A17</text>
<text x="251.5" y="158.4">D18</text>
<text x="268.6" y="158.4">GND14</text>
<text x="276.9" y="156.7">B16</text>
<text x="276.9" y="161.8">B17</text>
<text x="376.2" y="158.4">SCL</text>
<text x="402" y="156.7">A16</text>
<text x="402" y="161.8">A17</text>
<text x="406.4" y="158.4">D18</text>
<text x="423.6" y="158.4">GND14</text>
<text x="431.8" y="156.7">B16</text>
<text x="431.8" y="161.8">B17</text>
<text x="92.1" y="166.9">A18</text>
<text x="96.5" y="163.4">D19</text>
<text x="117.4" y="163.4">D20</text>
<text x="121.9" y="166.9">B18</text>
<text x="147.3" y="163.4">SWE</text>
<text x="247.1" y="166.9">A18</text>
<text x="251.5" y="163.4">D19</text>
<text x="272.3" y="163.4">D20</text>
<text x="276.9" y="166.9">B18</text>
<text x="302.3" y="163.4">ERXER</text>
<text x="375.9" y="163.4">SDA</text>
<text x="402" y="166.9">A18</text>
<text x="406.4" y="163.4">D19</text>
<text x="427.3" y="163.4">D20</text>
<text x="431.8" y="166.9">B18</text>
<text x="79.4" y="172">A11</text>
<text x="92.1" y="172">A19</text>
<text x="96.5" y="173.6">D22</text>
<text x="96.5" y="168.5">GND5</text>
<text x="113.7" y="173.6">GND15</text>
<text x="117.4" y="168.5">D21</text>
<text x="121.9" y="172">B19</text>
<text x="147.3" y="168.5">SRAS</text>
<text x="228.6" y="172">D10</text>
<text x="247.1" y="172">A19</text>
<text x="251.5" y="173.6">D22</text>
<text x="251.5" y="168.5">GND5</text>
<text x="268.6" y="173.6">GND15</text>
<text x="272.3" y="168.5">D21</text>
<text x="276.9" y="172">B19</text>
<text x="355.5" y="173.6">PB1/DR1PRI/MMC_D4</text>
<text x="402" y="172">A19</text>
<text x="406.4" y="173.6">D22</text>
<text x="406.4" y="168.5">GND5</text>
<text x="423.6" y="173.6">GND15</text>
<text x="427.3" y="168.5">D21</text>
<text x="431.8" y="172">B19</text>
<text x="79.4" y="177.1">A12</text>
<text x="92.1" y="177.1">A20</text>
<text x="96.5" y="178.7">D23</text>
<text x="114.9" y="178.7">CLK2-</text>
<text x="121.9" y="177.1">B20</text>
<text x="228.6" y="177.1">D11</text>
<text x="247.1" y="177.1">A20</text>
<text x="251.5" y="178.7">D23</text>
<text x="269.9" y="178.7">CLK2-</text>
<text x="276.9" y="177.1">B20</text>
<text x="358.2" y="178.7">PB2/RFS1/MMC_D5</text>
<text x="402" y="177.1">A20</text>
<text x="406.4" y="178.7">D23</text>
<text x="424.8" y="178.7">CLK2-</text>
<text x="431.8" y="177.1">B20</text>
<text x="92.1" y="182.1">A21</text>
<text x="96.5" y="183.8">GND6</text>
<text x="114.3" y="183.8">CLK2+</text>
<text x="121.9" y="182.1">B21</text>
<text x="147.3" y="184">AWE</text>
<text x="247.1" y="182.1">A21</text>
<text x="251.5" y="183.8">GND6</text>
<text x="269.2" y="183.8">CLK2+</text>
<text x="276.9" y="182.1">B21</text>
<text x="302.3" y="183.8">ERXCLK</text>
<text x="402" y="182.1">A21</text>
<text x="406.4" y="183.8">GND6</text>
<text x="424.2" y="183.8">CLK2+</text>
<text x="431.8" y="182.1">B21</text>
<text x="79.4" y="187.2">A13</text>
<text x="92.1" y="187.2">A22</text>
<text x="96.5" y="188.8">D24</text>
<text x="113.7" y="188.8">GND16</text>
<text x="121.9" y="187.2">B22</text>
<text x="228.6" y="187.2">D12</text>
<text x="247.1" y="187.2">A22</text>
<text x="251.5" y="188.8">D24</text>
<text x="268.6" y="188.8">GND16</text>
<text x="276.9" y="187.2">B22</text>
<text x="360.3" y="188.8">RSCLK1/MMC_D6</text>
<text x="402" y="187.2">A22</text>
<text x="406.4" y="188.8">D24</text>
<text x="423.6" y="188.8">GND16</text>
<text x="431.8" y="187.2">B22</text>
<text x="79.4" y="192.3">A14</text>
<text x="92.1" y="192.3">A23</text>
<text x="92.1" y="197.4">A24</text>
<text x="96.5" y="193.9">D25</text>
<text x="117.4" y="193.9">D26</text>
<text x="121.9" y="197.4">B24</text>
<text x="121.9" y="192.3">B23</text>
<text x="137.2" y="197.4">A17</text>
<text x="147.3" y="193.9">SA10</text>
<text x="228.6" y="192.3">D13</text>
<text x="247.1" y="192.3">A23</text>
<text x="247.1" y="197.4">A24</text>
<text x="251.5" y="193.9">D25</text>
<text x="272.3" y="193.9">D26</text>
<text x="276.9" y="197.4">B24</text>
<text x="276.9" y="192.3">B23</text>
<text x="302.3" y="193.9">MIITXCLK</text>
<text x="342.9" y="193.9">ADC_A0/LED1/MMC_D7/OTP_EN</text>
<text x="402" y="192.3">A23</text>
<text x="402" y="197.4">A24</text>
<text x="406.4" y="193.9">D25</text>
<text x="427.3" y="193.9">D26</text>
<text x="431.8" y="197.4">B24</text>
<text x="431.8" y="192.3">B23</text>
<text x="79.4" y="202.5">A15</text>
<text x="92.1" y="202.5">A25</text>
<text x="96.5" y="199">GND7</text>
<text x="117.4" y="199">D27</text>
<text x="121.9" y="202.5">B25</text>
<text x="228.6" y="202.5">D14</text>
<text x="247.1" y="202.5">A25</text>
<text x="251.5" y="199">GND7</text>
<text x="272.3" y="199">D27</text>
<text x="276.9" y="202.5">B25</text>
<text x="302.3" y="199">MIICRS/HWAIT</text>
<text x="402" y="202.5">A25</text>
<text x="406.4" y="199">GND7</text>
<text x="427.3" y="199">D27</text>
<text x="431.8" y="202.5">B25</text>
<text x="79.4" y="207.5">A16</text>
<text x="92.1" y="207.5">A26</text>
<text x="96.5" y="204.1">D28</text>
<text x="96.5" y="209.2">D29</text>
<text x="113.7" y="204.1">GND17</text>
<text x="116.8" y="209.2">D30</text>
<text x="121.9" y="207.5">B26</text>
<text x="137.2" y="207.5">A19</text>
<text x="228.6" y="207.5">D15</text>
<text x="247.1" y="207.5">A26</text>
<text x="251.5" y="204.1">D28</text>
<text x="251.5" y="209.2">D29</text>
<text x="268.6" y="204.1">GND17</text>
<text x="271.8" y="209.2">D30</text>
<text x="276.9" y="207.5">B26</text>
<text x="302.3" y="209.2">RMII_PHYINT</text>
<text x="371" y="204.1">DR1SEC</text>
<text x="375.3" y="209.2">RESET</text>
<text x="402" y="207.5">A26</text>
<text x="406.4" y="204.1">D28</text>
<text x="406.4" y="209.2">D29</text>
<text x="423.6" y="204.1">GND17</text>
<text x="426.7" y="209.2">D30</text>
<text x="431.8" y="207.5">B26</text>
<text x="92.1" y="212.6">A27</text>
<text x="96.5" y="214.2">GND8</text>
<text x="116.8" y="214.2">D31</text>
<text x="121.9" y="212.6">B27</text>
<text x="137.2" y="212.6">A18</text>
<text x="247.1" y="212.6">A27</text>
<text x="251.5" y="214.2">GND8</text>
<text x="271.8" y="214.2">D31</text>
<text x="276.9" y="212.6">B27</text>
<text x="302.3" y="214.2">COL</text>
<text x="402" y="212.6">A27</text>
<text x="406.4" y="214.2">GND8</text>
<text x="426.7" y="214.2">D31</text>
<text x="431.8" y="212.6">B27</text>
<text x="96.5" y="217.7">DMAX_ALT</text>
<text x="96.5" y="220.2">DNP</text>
<text x="251.5" y="217.7">DMAX_ALT</text>
<text x="251.5" y="220.2">DNP</text>
<text x="406.4" y="217.7">DMAX_ALT</text>
<text x="406.4" y="220.2">DNP</text>
</g>
</svg>
